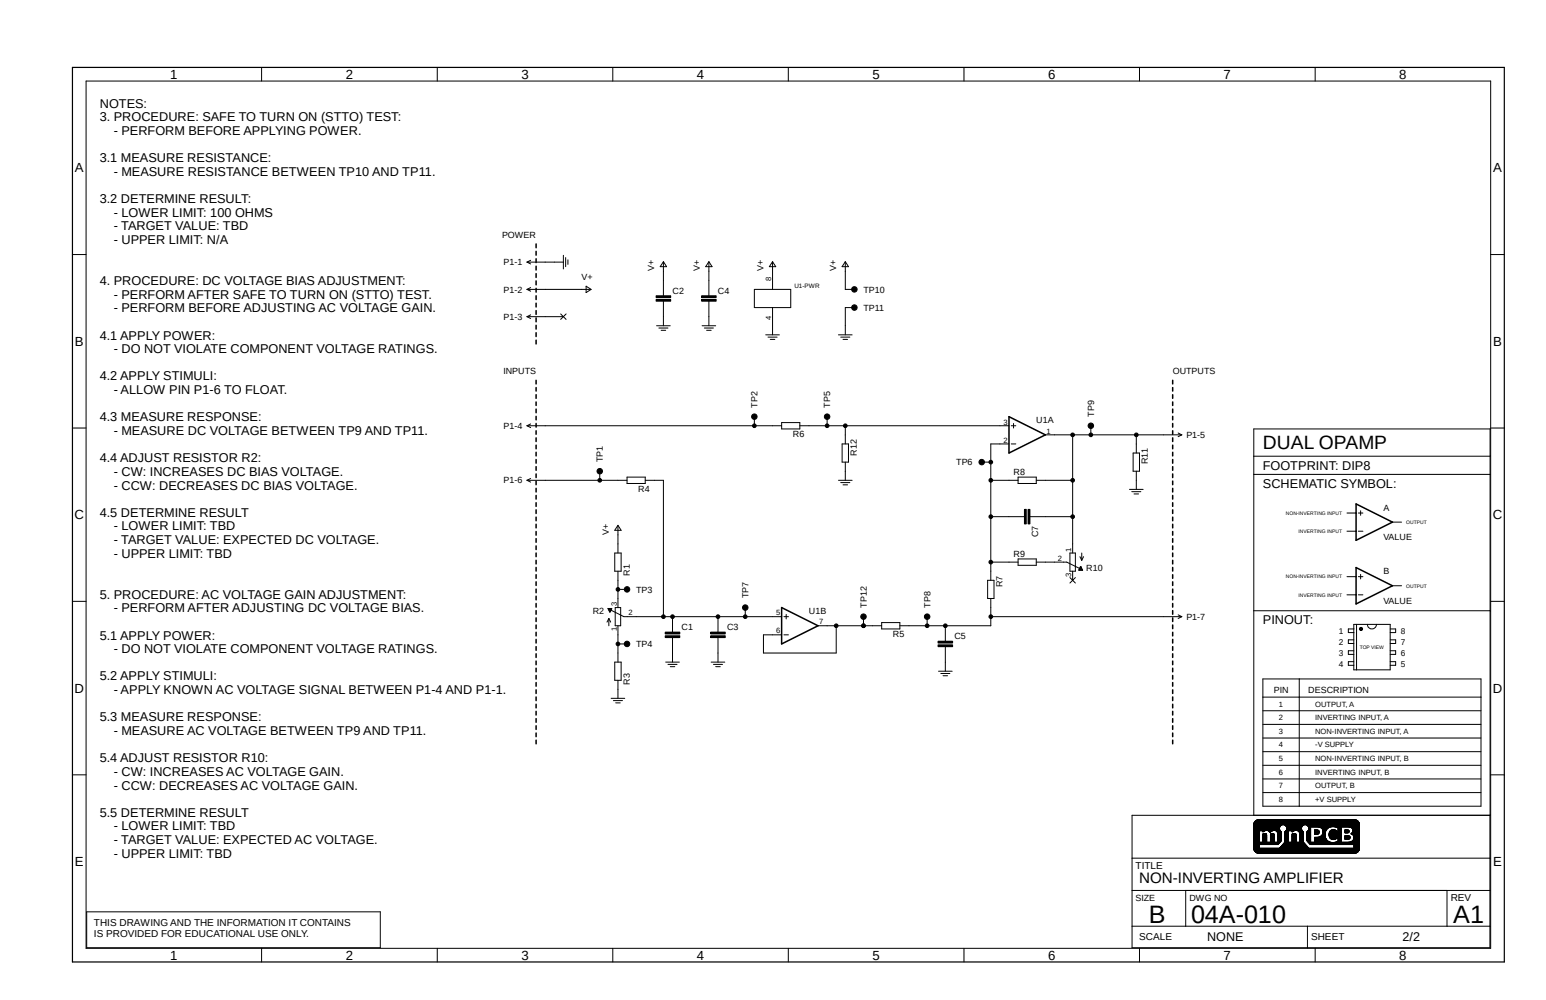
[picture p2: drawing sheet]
<svg xmlns="http://www.w3.org/2000/svg" width="432mm" height="279mm" viewBox="0 0 432 279" stroke-linecap="round" stroke-linejoin="round" font-family="sans-serif">
<path d="M19.7 18.5l400.8 250.8M420.5 18.5l-400.8 250.8" fill="none" stroke="#fff" stroke-width=".28"/>
<path d="M20.2 18.8h400v250h-400z" fill="none" stroke="#000" stroke-width=".34"/>
<g fill="none" stroke="#000" stroke-width=".28">
<path d="M73.1 18.8v3.8M122.1 18.8v3.8M171.2 18.8v3.8M220.2 18.8v3.8M269.2 18.8v3.8M318.3 18.8v3.8M367.3 18.8v3.8M24 22.6h392.3v242.4h-392.3zM20.2 71.1h3.8M147.2 73.2h10.2M147.2 73.2l1 .5M148.2 72.7l-1 .5"/>
<path d="M157.4 71.3v3.8M158 72v2.5M158.6 72.6v1.3M163.7 80l1.4 .9-1.4 .8zM185.3 73.2v9.4M185.3 73.1l.9 1.4h-1.8zM198 73.2v9.4M198 73.1l.9 1.4h-1.8zM215.8 73.2v7.7M215.8 73.1l.9 1.4h-1.8zM236.1 73.2v7.7h2.5M236.1 73.1l.9 1.4h-1.8z"/>
<path d="M416.3 71.1h3.9M147.2 80.9h17.8M147.2 80.9l1 .5M147.2 88.5h10.2M147.2 88.5l1 .5M148.2 80.3l-1 .6M148.2 88l-1 .5M156.6 87.7l1.5 1.5M158.1 87.7l-1.5 1.5M183.3 83.7h4v.5h-4zM183.3 82.6h4v.5h-4zM183.4 91h3.8"/>
<path d="M184 91.7h2.6M184.7 92.3h1.2M185.3 84.2v6.8M196 83.7h4v.5h-4zM196 82.6h4v.5h-4zM196.1 91h3.8M196.7 91.7h2.6M197.4 92.3h1.2M198 84.2v6.8M210.7 80.9h10.2v5h-10.2zM213.9 93.6h3.8M214.5 94.2h2.5"/>
<path d="M215.1 94.8h1.3M215.8 85.9v7.7M234.2 93.6h3.8M234.8 94.2h2.6M235.5 94.8h1.2M238.6 85.9h-2.5v7.7M20.2 119.6h3.8M147.2 119h71.1M147.2 119l1 .5M148.2 118.4l-1 .6M210.7 116.4v2.6M218.3 118.1h5.1v1.7h-5.1z"/>
<path d="M223.4 119h58.4M231 116.4v2.6M236.1 119v5M282.4 119h1.3M283.1 118.3v1.3M304.7 119v2.5M416.3 119.6h3.9M147.2 134.2h27.9M147.2 134.2l1 .5M148.2 133.7l-1 .5M167.5 131.7v2.5M175.1 133.3h5.1v1.8h-5.1z"/>
<path d="M180.2 134.2h5.1v38.1M234.2 134.2h3.8M234.8 134.8h2.6M235.2 124h1.8v5.1h-1.8zM235.5 135.5h1.2M236.1 129.1v5.1M274.2 129.1h2.5M276.7 134.2h7.7M281.8 124h-5.1v38.1M282.4 124h1.3M284.4 133.3h5v1.8h-5zM289.4 134.2h10.2"/>
<path d="M292 121.5h38.1M299.6 121.5v33M315.5 136.7h3.8M316.1 137.4h2.5M316.5 126.6h1.8v5.1h-1.8zM316.7 138h1.3M317.4 121.5v5.1M317.4 131.7v5M329.1 121l1 .5M330.1 121.5l-1 .5M350.2 132.5h66M350.2 127.5h66"/>
<path d="M171.7 154.5h1.8v5.1h-1.8zM172.6 146.9v7.6M172.6 159.6v10.2M172.6 146.8l.9 1.4h-1.8zM276.7 144.4h9.4M276.7 157.1h7.7M284.4 156.2h5v1.7h-5zM286.1 142.3h.5v4.1h-.5zM287.1 142.3h.6v4.1h-.6zM287.7 144.4h11.9M289.4 157.1h8.5l3.6 1.7M298.8 154.5h1.6v5.1h-1.6z"/>
<path d="M299.6 159.6v2.5M301.4 159.3h.9M301.5 159.1h.8M301.6 158.9h.5M301.6 155.5l.5 1M301.7 158.7h.3M301.8 158.3l-.5 1M301.8 158.5h.2M301.9 158.3l.5 1h-1zM301.9 158.3v.1M302.1 154.5v2M302.6 155.5l-.5 1"/>
<path d="M376.2 143.3h2.6M376.2 148.4h2.6M379.4 143.3h1.3M379.4 148.4h1.3M380 142.7v1.3M388.9 145.9h2.6M20.2 168h3.8M169.8 170h1l-.5 1zM169.9 170.1h.9M170 170.3h.6M170.1 172.8v2M170.1 172.8l-.6 1"/>
<path d="M170.1 172.8l.5 1M170.1 170.5h.5M170.2 170.7h.3M170.3 170.9h.1M170.7 170.5l3.5 1.8h44.1M170.9 170.1l-.5 .9M171.8 169.8h1.6v5h-1.6zM172.6 174.8v10.2M172.6 164.7h2.5M172.6 179.9h2.5M185.8 177.6h4.1v.5h-4.1zM185.8 176.6h4.1v.5h-4.1z"/>
<path d="M187.8 172.3v4.3M187.8 178.1v6.9M198.5 177.6h4.1v.5h-4.1zM198.5 176.6h4.1v.5h-4.1zM200.5 172.3v4.3M200.5 178.1v6.9M208.2 169.8v2.5M218.9 172.3h1.3M218.9 177.4h1.3M219.6 171.7v1.2M228.5 174.8h17.8M233.6 174.8v7.7h-20.4v-5.1h5.1"/>
<path d="M241.2 172.3v2.5M246.3 173.9h5v1.8h-5zM259 172.3v2.5M262 179.2h4.1v.5h-4.1zM264 174.8v4.4M275.8 162.1h1.8v5.1h-1.8zM276.7 172.3h53.4M276.7 167.2v7.6h-25.4M298.8 161.4l1.6 1.5M300.4 161.4l-1.6 1.5M329.1 171.8l1 .5M330.1 172.3l-1 .5"/>
<path d="M350.2 170.6h66M376.2 161.1h2.6M376.2 166.2h2.6M378.1 175.7h-1.5v1h1.5M378.1 174.5h10.2v12.7h-10.2zM378.1 178.8h-1.5v1h1.5M378.9 174.5v12.7M379.4 161.1h1.3M379.4 166.2h1.3M379.8 175.5l.5-.2 .3 .4-.1 .3-.5 .1-.3-.4 .3-.2 .4 .1v.3l-.4 .1-.3-.3zM380 160.5v1.3M381.9 174.5a1.27 1.27 0 0 0 1.3 1.2 1.27 1.27 0 0 0 1.3-1.2"/>
<path d="M388.3 175.7h1.5v1h-1.5M388.3 178.8h1.5v1h-1.5M388.9 163.7h2.6M416.3 168h3.9M170.7 195.1h3.8M171.3 195.7h2.6M171.7 185h1.8v5.1h-1.8zM172 196.4h1.2M172.6 190.1v5M185.9 185h3.8M186.6 185.6h2.5M187.2 186.3h1.3"/>
<path d="M198.6 185h3.8M199.3 185.6h2.5M199.9 186.3h1.3M262 180.2h4.1v.5h-4.1zM262.1 187.5h3.8M262.8 188.2h2.5M263.4 188.8h1.3M264 180.7v6.8M352.7 189.7h60.9v35.6h-60.9zM352.7 194.8h60.9M352.7 198.6h60.9M362.9 189.7v35.6"/>
<path d="M378.1 181.8h-1.5v1h1.5M378.1 184.9h-1.5v1h1.5M388.3 184.9h1.5v1h-1.5M388.3 181.8h1.5v1h-1.5M20.2 216.5h3.8M352.7 202.4h60.9M352.7 206.2h60.9M352.7 210h60.9M352.7 213.8h60.9M352.7 217.6h60.9M416.3 216.5h3.9M316.2 239.8h99.9"/>
<path d="M350.2 227.8v-108h66l-.1 145h-99.9v-37h100M350.2 237.2h29.5M350.2 237.1h29.5M350.2 237h29.5M350.2 236.9h1.5M350.2 236.8h1.5M350.2 236.7h1.5M350.2 236.6h1.5M350.2 236.5h1.5M350.2 236.4h1.5M350.2 236.3h1.5M350.2 236.2h1.5"/>
<path d="M350.2 236.1h1.5M350.2 236h1.5M350.2 235.8h6.9M350.2 235.6h7.1M350.2 235.5h7.2M350.2 235.3h7.3M350.2 235.2h1.5M350.2 235.1h1.5M350.2 235h1.5M350.2 234.9h1.5M350.2 234.8h1.5M350.2 234.7h1.5"/>
<path d="M350.2 234.6h1.5M350.2 234.5h1.5M350.2 234.4h1.5M350.2 234.3h1.5M350.2 234.2h1.5M350.2 234.1h1.5M350.2 234h1.5M350.2 233.9h1.5M350.2 233.8h1.5M350.2 233.7h1.5M350.2 233.6h1.5M350.2 233.5h1.5"/>
<path d="M350.2 233.4h1.5M350.2 233.3h1.5M350.2 233.2h1.5M350.2 233.1h1.5M350.2 233h1.5M350.2 232.9h1.5M350.2 232.8h1.5M350.2 232.7h1.5M350.2 232.6h1.5M350.2 232.5h1.5M350.2 232.4h1.5M350.2 232.3h1.5"/>
<path d="M350.2 232.2h1.5M350.2 232h3.5M350.2 231.9l7.3 .1M350.2 231.9h7.2M350.2 231.8h7.2M350.2 231.7l7.2 .1M350.2 231.6l7.2 .1M350.2 231.6h7.1M350.2 231.5h7.1M350.2 231.4h7.1M350.2 231.3h7.1M350.2 231.2h7.2"/>
<path d="M350.2 231.1h7.2M350.2 230.9h7.3M350.2 230.8h7.3M350.2 230.8h7.4M350.2 230.6h7.6M350.2 230.4h29.5M350.2 230.3h29.5M350.2 230.2h29.5M350.2 237.3h29.4M350.2 230.1h29.4M350.2 230h29.4M350.3 237.5h29.3"/>
<path d="M350.3 237.4h29.3M350.3 229.9h29.3M350.3 237.6h29.3M350.3 229.8h29.3M350.4 237.7h29.1M350.4 229.7h29.1M350.4 237.8h29M350.4 229.6h29M350.5 237.9h28.9M350.5 229.5h28.9M350.6 238h28.7M350.6 229.4h28.7"/>
<path d="M350.7 238.1h28.5M350.7 229.3h28.5M350.8 238.2h28.3M350.8 229.2h28.3M350.9 238.2h28.1M350.9 229.2h28.1M351 238.3h27.9M351 229.1h27.8M351.2 238.4h27.4M351.3 229h27.2M351.5 238.4h26.9M352.7 235.2h1.1"/>
<path d="M352.7 235.1h1.1M352.7 235h1.1M352.7 234.9h1.1M352.7 234.8h1.1M352.7 234.7h1.1M352.7 234.6h1.1M352.7 234.5h1.1M352.7 234.4h1.1M352.7 234.3h1.1M352.7 234.2h1.1M352.7 234.1h1.1M352.7 234h1.1"/>
<path d="M352.7 233.9h1.1M352.7 233.8h1.1M352.7 233.7h1.1M352.7 233.6h1.1M352.7 233.5h1.1M352.7 233.4h1.1M352.7 233.3h1.1M352.7 233.2h1M352.7 233.1h1M352.7 233l1 .1M352.7 232.2h.4M352.7 221.4h60.9"/>
<path d="M352.8 233h.9M352.8 232.4h-.1M353 232.3h-.3M353.1 232.9h.4M353.2 232.2h-.5M353.5 232.1h-3.3M353.9 232h1.9M354 232.1h1.6M354.3 232.2h1M354.4 232.2h.8M354.5 232.3h.6M354.5 232.4h.5"/>
<path d="M354.6 232.5h.2M354.8 235.2h1.1M354.8 235.1h1.1M354.8 235h1.1M354.8 234.9h1.1M354.8 234.8h1.1M354.8 234.7h1.1M354.8 234.6h1.1M354.8 234.5h1.1M354.8 234.4h1.1M354.8 234.3h1.1M354.8 234.2h1.1"/>
<path d="M354.8 234.1h1.1M354.8 234h1.1M354.8 233.9h1.1M354.8 233.8h1.1M354.8 233.7h1.1M354.8 233.6h1.1M354.8 233.5h1.1M354.8 233.4h1.1M354.8 233.3h1.1M354.8 233.2h1.1M354.8 233.1h1.1M354.8 233h1"/>
<path d="M354.9 233h.9M355.2 232.9h.4M356 232h1.5M356.2 232.1h1.4M356.4 232.2h1.2M356.5 232.2h1.2M356.6 232.3h1.2M356.7 232.4h1.1M356.7 232.5h1.1M356.8 232.6h1M356.8 232.7h1M356.9 232.8h.9"/>
<path d="M356.9 232.7h.9M356.9 235.2h.7M356.9 235h.9M356.9 234.9h.9M356.9 234.8h.9M356.9 234.7h.9M356.9 234.6h.9M356.9 234.5h.9M356.9 234.4h.9M356.9 234.3h.9M356.9 234.2h.9M356.9 234.1h.9"/>
<path d="M356.9 234h.9M356.9 233.9h.9M356.9 233.8h.9M356.9 233.7h.9M356.9 233.6h.9M356.9 233.5h.9M356.9 233.4h.9M356.9 233.3h.9M356.9 233.2h.9M356.9 233.1h.9M356.9 233h.9M356.9 232.9h.9"/>
<path d="M357 235.9l-6.8 .1M357 235.8l-6.8 .1M357.2 235.7l-7 .1M357.2 235.6l-7 .1M357.3 235.5h-7.1M357.4 236.9h8.1M357.5 236.9h7.9M357.5 235.4h-7.3M357.5 231h-7.3M357.5 236.8h7.9M357.6 236.7h7.7M357.6 235.2h-.7"/>
<path d="M357.7 236.6h7.5M357.7 235.1h-.8M357.7 230.7h-7.5M357.8 236.5h7.3M357.8 236.4h7.2M357.8 234.9l-.9 .1M357.9 236.4h7.1M358 236.3h6.9M358 230.5l-7.8 .1M358.1 236.2h6.7M358.2 236.1h6.5M358.2 230.5h-8"/>
<path d="M358.2 236h6.5M358.3 236h6.3M358.4 235.9h6.1M358.4 235.8h6M358.5 235.7h5.9M358.6 235.7h5.8M358.6 230.5h5.7M358.6 235.6h5.7M358.7 235.5h5.5M358.8 235.4h5.3M358.8 230.5h5.3M358.9 235.3h5.2"/>
<path d="M358.9 235.2h.9M358.9 235.1h.9M358.9 235h.9M358.9 234.9h.9M358.9 234.8h.9M358.9 234.7h.9M358.9 234.6h.9M358.9 234.5h.9M358.9 234.4h.9M358.9 234.3h.9M358.9 234.2h.9M358.9 234.1h.9"/>
<path d="M358.9 234h.9M358.9 233.9h.9M358.9 233.8h.9M358.9 233.7h.9M358.9 233.6h.9M358.9 233.5h.9M358.9 233.4h.9M358.9 233.3h.9M358.9 233.2h.9M358.9 233.1h.9M358.9 233h.9M358.9 232.9h.9"/>
<path d="M358.9 232.8h.9M358.9 232.7h.9M358.9 232.6h.9M358.9 232.5h.9M358.9 232.4h.9M358.9 232.3h.9M359 230.6h4.9M359 232.2h.8M359 230.7h4.9M359.1 232.2h.7M359.1 230.8h4.7M359.2 230.8h4.5"/>
<path d="M359.2 232h2.7M359.2 232h4.4M359.2 230.9h4.5M359.3 231.9h4.3M359.3 231.1h4.3M359.4 231.8h4.2M359.4 231.7l4.2 .1M359.4 231.7h4.1M359.4 231.3h4.1M359.4 231.2h4.1M359.4 231.6h4.1M359.4 231.5h4.1"/>
<path d="M359.4 231.4h4.1M360.9 235.2h1.1M360.9 235.1h1.1M360.9 235h1.1M360.9 234.9h1.1M360.9 234.8h1.1M360.9 234.7h1.1M360.9 234.6h1.1M360.9 234.5h1.1M360.9 234.4h1.1M360.9 234.3h1.1M360.9 234.2h1.1"/>
<path d="M360.9 234.1h1.1M360.9 234h1.1M360.9 233.9h1.1M360.9 233.8h1.1M360.9 233.7h1.1M360.9 233.6h1.1M360.9 233.5h1.1M360.9 233.4h1.1M360.9 233.3h1.1M360.9 233.2h1.1M360.9 233.1h1.1M360.9 233l1.1 .1"/>
<path d="M360.9 232.2h.3M360.9 233h1M361 233h.9M361 232.4l-.1 .1M361.1 232.3h-.2M361.2 232.9h.5M361.4 232.2h-.5M361.7 232.1h-2.5M362.1 232h1.5M362.3 232.1h1.4M362.5 232.2h1.3M362.7 232.2h1.2"/>
<path d="M362.7 232.3h1.2M362.8 232.4h1.2M362.9 232.5h1.1M363 232.7h1M363 232.6h1M363 232.8h1M363.1 233h.9M363.1 232.9h.9M363.1 235.2h.9M363.1 235.1h.9M363.1 235h.9M363.1 234.9h.9"/>
<path d="M363.1 234.8h.9M363.1 234.7h.9M363.1 234.6h.9M363.1 234.5h.9M363.1 234.4h.9M363.1 234.3h.9M363.1 234.2h.9M363.1 234.1h.9M363.1 234h.9M363.1 233.9h.9M363.1 233.8h.9M363.1 233.7h.9"/>
<path d="M363.1 233.6h.9M363.1 233.5h.9M363.1 233.4h.9M363.1 233.3h.9M363.1 233.2h.9M363.1 233.1h.9M363.6 231h-4.3M364.7 230.5h15M365 230.5h14.7M365 234.9h1.1M365 234.8h1.1M365 234.7h1.1"/>
<path d="M365 234.6h1.1M365 234.5h1.1M365 234.4h1.1M365 234.3h1.1M365 234.2h1.1M365 234.1h1.1M365 234h1.1M365 233.9h1.1M365 233.8h1.1M365 233.7h1.1M365 233.6h1.1M365 233.5h1.1"/>
<path d="M365 233.4h1.1M365 233.3h1.1M365 233.2h1.1M365 233.1h1.1M365 233h1.1M365 232.9h1.1M365 232.8h1.1M365 232.7h1.1M365 232.6h1.1M365 232.5h1.1M365 232.4h1.1M365.1 234.9h1"/>
<path d="M365.1 232.3h1M365.1 230.6h14.6M365.2 235.1h.9M365.2 235h.9M365.2 232.2h.9M365.2 230.7h14.5M365.3 235.2h.8M365.3 232.2h.8M365.3 230.8h14.4M365.3 232.1h.8M365.4 235.3h6.4M365.4 232h.7"/>
<path d="M365.4 230.9h14.3M365.4 231h14.3M365.5 235.4h14.2M365.5 231.9h.6M365.5 231.1h.6M365.5 231.1h6.1M365.5 235.5h14.2M365.5 231.8h.6M365.5 231.7h.6M365.5 231.3h.6M365.5 231.2h.6M365.5 231.6h.6"/>
<path d="M365.5 231.5h.6M365.5 231.4h.6M365.6 235.5h14.1M365.6 235.6h14.1M365.7 235.6h14M365.8 235.7h13.9M365.8 235.8h13.9M365.9 235.8h13.8M365.9 235.9h13.8M367.2 235.2h4.2M367.2 235.2h4.1M367.2 235.1h3.9"/>
<path d="M367.2 235h3.8M367.2 234.9l3.7 .1M367.2 234.9h3.6M367.2 234.8h3.5M367.2 234.7l3.4 .1M367.2 234.7h3.4M367.2 234.6h3.3M367.2 234.5l3.3 .1M367.2 234.4h3.2M367.2 234.4h3.1M367.2 234.3h3.1M367.2 234.2h3.1"/>
<path d="M367.2 234.1h3M367.2 234h3M367.2 233.9h3M367.2 233.1h.4M367.2 233h1M367.2 232.8h1.2M367.2 232.7h1.2M367.2 232.6h1.2M367.2 232.5h1.2M367.2 232.4h1.2M367.2 232.3h1.2M367.2 232.2h1.2"/>
<path d="M367.2 232.1h1.1M367.2 232h1.1M367.2 231.9l1 .1M367.2 231.9h.8M368.1 233l-.9 .1M368.1 231.1h3.5M368.3 232.9l-1.1 .1M368.3 232.8l-1.1 .1M368.4 233.8h1.8M368.5 233.8h1.7M368.7 231.2h2.6M368.8 233.7h1.3"/>
<path d="M368.9 233.6h1.2M368.9 231.3h2.2M369 233.6h1.1M369 231.3h2M369.1 233.5h1M369.1 231.4h1.8M369.1 231.4h1.7M369.2 233.4h.9M369.2 231.5h1.6M369.3 233.3h.8M369.3 233.2h.8M369.3 231.6h1.3"/>
<path d="M369.4 233.2h.7M369.4 233.1h.7M369.4 231.7h1.1M369.4 233h.7M369.4 231.9h1.1M369.4 231.8h1.1M369.5 232.8h.6M369.5 232.7h.6M369.5 232.6h.7M369.5 232.5h.7M369.5 232.4h.7M369.5 232.3h.7"/>
<path d="M369.5 232.2h.7M369.5 232.2h.8M369.5 232h.8M370.3 232.1h-.8M370.4 231.9l-.9 .1M371.2 233.5h3.4M371.2 233.4h3.4M371.2 233.3h3.4M371.2 233.2h3.4M371.2 233.1h3.4M371.2 233h3.4M371.3 233.7h3.3"/>
<path d="M371.3 233.6h3.3M371.3 232.8h3.3M371.3 232.7h3.3M371.3 233.8h3.3M371.3 232.6h3.3M371.3 232.5h3.3M371.3 233.9h3.3M371.4 234h3.2M371.4 232.5h3.2M371.4 232.4h3.2M371.4 234.1h2.2M371.4 232.3h2.2"/>
<path d="M371.5 234.1h2M371.5 232.2h2M371.5 234.2h2M371.5 232.2h1.9M371.6 234.2h1.8M371.6 232.1h1.7M371.6 234.3h1.7M371.7 232h1.5M371.7 232h1.4M371.8 234.4h1.3M371.8 234.4h1.2M371.9 231.9h1"/>
<path d="M372.1 234.5h.7M372.2 231.8h.5M372.8 235.3h6.9M373 231.1h6.7M373.1 231.1h1.5M373.2 235.2h1.4M373.3 235.2h1.3M373.4 231.2h1.2M373.5 235.1h1.1M373.6 231.3h1M373.7 235h.9M373.7 231.3h.9"/>
<path d="M373.8 234.9h.8M373.8 234.8h.8M373.8 234.7h.8M373.8 234.6h.8M373.8 234.5h.8M373.8 234.4h.8M373.8 234.3h.8M373.8 234.2h.8M373.8 234.1h.8M373.8 232.3h.8M373.8 232.2h.8M373.8 232.1h.8"/>
<path d="M373.8 232h.8M373.8 231.9h.8M373.8 231.8h.8M373.8 231.7h.8M373.8 231.6h.8M373.8 231.5h.8M373.8 231.4h.8M375.7 234.5h.7M375.7 234.4h1.2M375.7 234.2h1.3M375.7 234.1h1.4M375.7 234h1.4"/>
<path d="M375.7 233.9h1.4M375.7 233.8h1.4M375.7 233.7h1.3M375.7 233.6h1.2M375.7 233.5h1.1M375.7 232.7h.8M375.7 232.7h.9M375.7 232.5h1.1M375.7 232.4h1.1M375.7 232.3h1.1M375.7 232.2h1.1M375.7 232.1h1.1"/>
<path d="M375.7 232h1M375.7 231.9l1 .1M375.7 231.9h.9M376.7 232.6h-1M376.7 231.1h3M376.8 232.5h-1.1M376.8 234.4l-1.1 .1M377 234.3l-1.3 .1M377.1 235.2h2.6M377.1 234.1h-1.4M377.2 231.2h2.5M377.3 235.2h2.4"/>
<path d="M377.3 233h2.4M377.4 233h2.3M377.4 231.3h2.3M377.4 235.1h2.3M377.4 232.9h2.3M377.5 232.8h2.2M377.5 231.3h2.2M377.6 235h2.1M377.6 232.7h2.1M377.6 231.4h2.1M377.7 235h2M377.7 233.1h2"/>
<path d="M377.7 232.7h2M377.7 231.4h2M377.7 232.6h2M377.7 231.5h2M377.8 234.9h1.9M377.8 233.2h1.9M377.8 232.5h1.9M377.8 231.6h1.9M377.8 232.4h1.9M377.8 231.7h1.9M377.9 234.8h1.8M377.9 233.3h1.8"/>
<path d="M377.9 232.3h1.8M377.9 231.8h1.8M377.9 232.2h1.8M377.9 232.1h1.8M377.9 232h1.8M377.9 231.9h1.8M378 234.7h1.7M378 233.3h1.7M378 234.6h1.7M378 233.5h1.7M378 233.4h1.7M378.1 234.4h1.6"/>
<path d="M378.1 233.6h1.6M378.2 234.3h1.5M378.2 234.2h1.5M378.2 234.1h1.5M378.2 234h1.5M378.2 233.9h1.5M378.2 233.8h1.5M378.2 233.7h1.5M378.2 236.9h1.5M378.2 236.8h1.5M378.2 236.7h1.5M378.2 236.6h1.5"/>
<path d="M378.2 236.5h1.5M378.2 236.4h1.5M378.2 236.3h1.5M378.2 236.2h1.5M378.2 236.1h1.5M378.2 236h1.5M24.2 254.8h82v10h-82zM316.2 248.8h99.9M316.2 258.8h99.9M331.2 248.8v10M365.2 258.8v6M404.2 248.8v10"/>
<path d="M73.1 265v3.8M122.1 265v3.8M171.2 265v3.8M220.2 265v3.8M269.2 265v3.8M318.3 265v3.8M367.3 265v3.8"/>
<circle cx="238.6" cy="85.9" r=".76"/>
<circle cx="238.6" cy="80.9" r=".76"/>
<circle cx="210.7" cy="119" r=".51"/>
<circle cx="210.7" cy="116.4" r=".76"/>
<circle cx="231" cy="119" r=".51"/>
<circle cx="231" cy="116.4" r=".76"/>
<circle cx="236.1" cy="119" r=".51"/>
<circle cx="304.7" cy="119" r=".76"/>
<circle cx="167.5" cy="134.2" r=".51"/>
<circle cx="167.5" cy="131.7" r=".76"/>
<circle cx="274.2" cy="129.1" r=".76"/>
<circle cx="276.7" cy="129.1" r=".51"/>
<circle cx="276.7" cy="134.2" r=".51"/>
<circle cx="299.6" cy="134.2" r=".51"/>
<circle cx="299.6" cy="121.5" r=".51"/>
<circle cx="304.7" cy="121.5" r=".51"/>
<circle cx="317.4" cy="121.5" r=".51"/>
<circle cx="276.7" cy="144.4" r=".51"/>
<circle cx="276.7" cy="157.1" r=".51"/>
<circle cx="299.6" cy="144.4" r=".51"/>
<circle cx="172.6" cy="164.7" r=".51"/>
<circle cx="172.6" cy="179.9" r=".51"/>
<circle cx="175.1" cy="179.9" r=".76"/>
<circle cx="175.1" cy="164.7" r=".76"/>
<circle cx="185.3" cy="172.3" r=".51"/>
<circle cx="187.8" cy="172.3" r=".51"/>
<circle cx="200.5" cy="172.3" r=".51"/>
<circle cx="208.1" cy="172.3" r=".51"/>
<circle cx="208.2" cy="169.8" r=".76"/>
<circle cx="233.5" cy="174.8" r=".51"/>
<circle cx="241.2" cy="174.8" r=".51"/>
<circle cx="241.2" cy="172.3" r=".76"/>
<circle cx="258.9" cy="174.8" r=".51"/>
<circle cx="259" cy="172.3" r=".76"/>
<circle cx="264" cy="174.8" r=".51"/>
<circle cx="276.7" cy="172.3" r=".51"/>
</g>
<g fill="#000">
<path d="M183.3 83.7h4v.5h-4z" fill-rule="evenodd"/>
<path d="M183.3 82.6h4v.5h-4z" fill-rule="evenodd"/>
<path d="M196 83.7h4v.5h-4z" fill-rule="evenodd"/>
<path d="M196 82.6h4v.5h-4z" fill-rule="evenodd"/>
<path d="M286.1 142.3h.5v4.1h-.5z" fill-rule="evenodd"/>
<path d="M287.1 142.3h.6v4.1h-.6z" fill-rule="evenodd"/>
<path d="M185.8 177.6h4.1v.5h-4.1z" fill-rule="evenodd"/>
<path d="M185.8 176.6h4.1v.5h-4.1z" fill-rule="evenodd"/>
<path d="M198.5 177.6h4.1v.5h-4.1z" fill-rule="evenodd"/>
<path d="M198.5 176.6h4.1v.5h-4.1z" fill-rule="evenodd"/>
<path d="M262 179.2h4.1v.5h-4.1z" fill-rule="evenodd"/>
<path d="M379.8 175.5l.5-.2 .3 .4-.1 .3-.5 .1-.3-.4 .3-.2 .4 .1v.3l-.4 .1-.3-.3z" fill-rule="evenodd"/>
<path d="M262 180.2h4.1v.5h-4.1z" fill-rule="evenodd"/>
<circle cx="238.6" cy="85.9" r=".76"/>
<circle cx="238.6" cy="80.9" r=".76"/>
<circle cx="210.7" cy="119" r=".51"/>
<circle cx="210.7" cy="116.4" r=".76"/>
<circle cx="231" cy="119" r=".51"/>
<circle cx="231" cy="116.4" r=".76"/>
<circle cx="236.1" cy="119" r=".51"/>
<circle cx="304.7" cy="119" r=".76"/>
<circle cx="167.5" cy="134.2" r=".51"/>
<circle cx="167.5" cy="131.7" r=".76"/>
<circle cx="274.2" cy="129.1" r=".76"/>
<circle cx="276.7" cy="129.1" r=".51"/>
<circle cx="276.7" cy="134.2" r=".51"/>
<circle cx="299.6" cy="134.2" r=".51"/>
<circle cx="299.6" cy="121.5" r=".51"/>
<circle cx="304.7" cy="121.5" r=".51"/>
<circle cx="317.4" cy="121.5" r=".51"/>
<circle cx="276.7" cy="144.4" r=".51"/>
<circle cx="276.7" cy="157.1" r=".51"/>
<circle cx="299.6" cy="144.4" r=".51"/>
<circle cx="172.6" cy="164.7" r=".51"/>
<circle cx="172.6" cy="179.9" r=".51"/>
<circle cx="175.1" cy="179.9" r=".76"/>
<circle cx="175.1" cy="164.7" r=".76"/>
<circle cx="185.3" cy="172.3" r=".51"/>
<circle cx="187.8" cy="172.3" r=".51"/>
<circle cx="200.5" cy="172.3" r=".51"/>
<circle cx="208.1" cy="172.3" r=".51"/>
<circle cx="208.2" cy="169.8" r=".76"/>
<circle cx="233.5" cy="174.8" r=".51"/>
<circle cx="241.2" cy="174.8" r=".51"/>
<circle cx="241.2" cy="172.3" r=".76"/>
<circle cx="258.9" cy="174.8" r=".51"/>
<circle cx="259" cy="172.3" r=".76"/>
<circle cx="264" cy="174.8" r=".51"/>
<circle cx="276.7" cy="172.3" r=".51"/>
</g>
<g fill="none" stroke="#000" stroke-width=".42">
<path d="M149.7 68.2v1M149.7 70.2v1.1M149.7 72.3v1.1M149.7 74.4v1M149.7 76.5v1M149.7 78.5v1.1M149.7 80.6v1M149.7 82.6v1.1M149.7 84.7v1.1M149.7 86.8v1M149.7 88.8v1.1M149.7 90.9v1"/>
<path d="M149.7 93v1M149.7 95v1.1M149.7 106.3v1M149.7 108.3v1M149.7 110.3v1M149.7 112.3v1M149.7 114.3v1M149.7 116.3v1M149.7 118.3v1M281.8 116.4l10.2 5.1-10.2 5.1zM327.5 106.3v1M327.5 108.3v1"/>
<path d="M327.5 110.3v1M327.5 112.3v1M327.5 114.3v1M327.5 116.3v1M327.5 118.3v1M149.7 120.4v.9M149.7 122.3v1.1M149.7 124.4v1M149.7 126.4v1M149.7 128.4v1M149.7 130.4v1M149.7 132.4v1"/>
<path d="M149.7 134.4v1M149.7 136.4v1.1M149.7 138.4v1M327.5 120.4v.9M327.5 122.3v1.1M327.5 124.4v1M327.5 126.4v1M327.5 128.4v1M327.5 130.4v1M327.5 132.4v1M327.5 134.4v1M327.5 136.4v1.1"/>
<path d="M327.5 138.4v1M149.7 140.5v1M149.7 142.5v1M149.7 144.5v1M149.7 146.5v1M149.7 148.5v1M149.7 150.5v1M149.7 152.5v1M149.7 154.5v1M149.7 156.5v1.1M149.7 158.5v1.1M327.5 140.5v1"/>
<path d="M327.5 142.5v1M327.5 144.5v1M327.5 146.5v1M327.5 148.5v1M327.5 150.5v1M327.5 152.5v1M327.5 154.5v1M327.5 156.5v1.1M327.5 158.5v1.1M378.8 140.8l10.1 5.1-10.1 5.1zM378.8 158.6l10.1 5.1-10.1 5zM149.7 160.6v1"/>
<path d="M149.7 162.6v1M149.7 164.6v1M149.7 166.6v1M149.7 168.6v1M149.7 170.6v1M149.7 172.6v1.1M149.7 174.6v1M149.7 176.7v1M149.7 178.6v1.1M218.3 169.8l10.2 5-10.2 5.1zM327.5 160.6v1M327.5 162.6v1"/>
<path d="M327.5 164.6v1M327.5 166.6v1M327.5 168.6v1M327.5 170.6v1M327.5 172.6v1.1M327.5 174.6v1M327.5 176.7v1M327.5 178.6v1.1M149.7 180.7v1M149.7 182.7v1M149.7 184.7v1M149.7 186.7v1"/>
<path d="M149.7 188.7v1M149.7 190.7v1M149.7 192.7v1.1M149.7 194.7v1M149.7 196.8v1M149.7 198.8v1M327.5 180.7v1M327.5 182.7v1M327.5 184.7v1M327.5 186.7v1M327.5 188.7v1M327.5 190.7v1"/>
<path d="M327.5 192.7v1.1M327.5 194.7v1M327.5 196.8v1M327.5 198.8v1M149.7 200.8v1M149.7 202.8v1M149.7 204.8v1M149.7 206.8v1M327.5 200.8v1M327.5 202.8v1M327.5 204.8v1M327.5 206.8v1"/>
</g>
<g font-size="7">
<text x="320.8" y="257.8">B</text>
<text x="332.7" y="257.8">04A-010</text>
<text x="405.9" y="257.8">A1</text>
</g>
<text font-size="5.4" x="352.7" y="125.6">DUAL OPAMP</text>
<text font-size="4.2" x="318.2" y="246.8">NON-INVERTING AMPLIFIER</text>
<g font-size="3.7">
<text x="47.5" y="22.1">1</text>
<text x="96.6" y="22.1">2</text>
<text x="145.6" y="22.1">3</text>
<text x="194.6" y="22.1">4</text>
<text x="243.7" y="22.1">5</text>
<text x="292.7" y="22.1">6</text>
<text x="341.8" y="22.1">7</text>
<text x="390.8" y="22.1">8</text>
<text x="20.9" y="48.2">A</text>
<text x="417" y="48.2">A</text>
<text x="20.9" y="96.6">B</text>
<text x="417" y="96.6">B</text>
<text x="20.8" y="145.1">C</text>
<text x="416.9" y="145.1">C</text>
<text x="20.8" y="193.6">D</text>
<text x="416.9" y="193.6">D</text>
<text x="20.9" y="242.1">E</text>
<text x="417" y="242.1">E</text>
<text x="47.5" y="268.2">1</text>
<text x="96.6" y="268.2">2</text>
<text x="145.6" y="268.2">3</text>
<text x="194.6" y="268.2">4</text>
<text x="243.7" y="268.2">5</text>
<text x="292.7" y="268.2">6</text>
<text x="341.8" y="268.2">7</text>
<text x="390.8" y="268.2">8</text>
</g>
<g font-size="3.6">
<text x="27.9" y="30.1">NOTES:</text>
<text x="27.9" y="33.9">3. PROCEDURE: SAFE TO TURN ON (STTO) TEST:</text>
<text x="31.8" y="37.7">- PERFORM BEFORE APPLYING POWER.</text>
<text x="27.9" y="45.3">3.1 MEASURE RESISTANCE:</text>
<text x="31.8" y="49.1">- MEASURE RESISTANCE BETWEEN TP10 AND TP11.</text>
<text x="27.9" y="56.8">3.2 DETERMINE RESULT:</text>
<text x="31.8" y="60.6">- LOWER LIMIT: 100 OHMS</text>
<text x="31.8" y="64.4">- TARGET VALUE: TBD</text>
<text x="31.8" y="68.2">- UPPER LIMIT: N/A</text>
<text x="27.9" y="79.6">4. PROCEDURE: DC VOLTAGE BIAS ADJUSTMENT:</text>
<text x="31.8" y="83.4">- PERFORM AFTER SAFE TO TURN ON (STTO) TEST.</text>
<text x="31.8" y="87.2">- PERFORM BEFORE ADJUSTING AC VOLTAGE GAIN.</text>
<text x="27.9" y="94.9">4.1 APPLY POWER:</text>
<text x="31.8" y="98.7">- DO NOT VIOLATE COMPONENT VOLTAGE RATINGS.</text>
<text x="27.9" y="106.3">4.2 APPLY STIMULI:</text>
<text x="31.8" y="110.1">- ALLOW PIN P1-6 TO FLOAT.</text>
<text x="27.9" y="117.7">4.3 MEASURE RESPONSE:</text>
<text x="31.8" y="121.5">- MEASURE DC VOLTAGE BETWEEN TP9 AND TP11.</text>
<text x="27.9" y="129.2">4.4 ADJUST RESISTOR R2:</text>
<text x="352.7" y="131.3">FOOTPRINT: DIP8</text>
<text x="31.8" y="133">- CW: INCREASES DC BIAS VOLTAGE.</text>
<text x="31.8" y="136.8">- CCW: DECREASES DC BIAS VOLTAGE.</text>
<text x="352.7" y="136.4">SCHEMATIC SYMBOL:</text>
<text x="27.9" y="144.4">4.5 DETERMINE RESULT</text>
<text x="31.8" y="148.2">- LOWER LIMIT: TBD</text>
<text x="31.8" y="152">- TARGET VALUE: EXPECTED DC VOLTAGE.</text>
<text x="31.8" y="155.8">- UPPER LIMIT: TBD</text>
<text x="27.9" y="167.3">5. PROCEDURE: AC VOLTAGE GAIN ADJUSTMENT:</text>
<text x="31.8" y="171.1">- PERFORM AFTER ADJUSTING DC VOLTAGE BIAS.</text>
<text x="27.9" y="178.7">5.1 APPLY POWER:</text>
<text x="352.7" y="174.5">PINOUT:</text>
<text x="31.8" y="182.5">- DO NOT VIOLATE COMPONENT VOLTAGE RATINGS.</text>
<text x="27.9" y="190.1">5.2 APPLY STIMULI:</text>
<text x="31.8" y="193.9">- APPLY KNOWN AC VOLTAGE SIGNAL BETWEEN P1-4 AND P1-1.</text>
<text x="27.9" y="201.6">5.3 MEASURE RESPONSE:</text>
<text x="31.8" y="205.4">- MEASURE AC VOLTAGE BETWEEN TP9 AND TP11.</text>
<text x="27.9" y="213">5.4 ADJUST RESISTOR R10:</text>
<text x="31.8" y="216.8">- CW: INCREASES AC VOLTAGE GAIN.</text>
<text x="31.8" y="220.6">- CCW: DECREASES AC VOLTAGE GAIN.</text>
<text x="27.9" y="228.2">5.5 DETERMINE RESULT</text>
<text x="31.8" y="232">- LOWER LIMIT: TBD</text>
<text x="31.8" y="235.8">- TARGET VALUE: EXPECTED AC VOLTAGE.</text>
<text x="31.8" y="239.7">- UPPER LIMIT: TBD</text>
</g>
<g font-size="3.5">
<text x="337.2" y="263">NONE</text>
<text x="391.7" y="263">2/2</text>
</g>
<g font-size="2.8">
<text x="317.2" y="242.8">TITLE</text>
<text x="405.2" y="251.8">REV</text>
<text x="26.2" y="258.8">THIS DRAWING AND THE INFORMATION IT CONTAINS</text>
<text x="26.2" y="261.8">IS PROVIDED FOR EDUCATIONAL USE ONLY.</text>
<text x="318.2" y="262.8">SCALE</text>
<text x="366.2" y="262.8">SHEET</text>
</g>
<g font-size="2.5">
<text x="140.2" y="66.5">POWER</text>
<text x="140.6" y="74.1">P1-1</text>
<text x="182.8" y="75.8" transform="rotate(-90 182.8 75.8)">V+</text>
<text x="195.5" y="75.8" transform="rotate(-90 195.5 75.8)">V+</text>
<text x="213.2" y="75.8" transform="rotate(-90 213.2 75.8)">V+</text>
<text x="233.6" y="75.8" transform="rotate(-90 233.6 75.8)">V+</text>
<text x="140.6" y="81.7">P1-2</text>
<text x="162.4" y="78.3">V+</text>
<text x="187.8" y="82.1">C2</text>
<text x="200.5" y="82.1">C4</text>
<text x="241.2" y="81.7">TP10</text>
<text x="140.6" y="89.4">P1-3</text>
<text x="241.2" y="86.8">TP11</text>
<text x="140.6" y="104.6">INPUTS</text>
<text x="327.5" y="104.6">OUTPUTS</text>
<text x="211.6" y="113.9" transform="rotate(-90 211.6 113.9)">TP2</text>
<text x="231.9" y="113.9" transform="rotate(-90 231.9 113.9)">TP5</text>
<text x="140.6" y="119.8">P1-4</text>
<text x="289.4" y="118.3">U1A</text>
<text x="305.6" y="116.4" transform="rotate(-90 305.6 116.4)">TP9</text>
<text x="221.4" y="122.2">R6</text>
<text x="331.3" y="122.4">P1-5</text>
<text x="168.4" y="129.1" transform="rotate(-90 168.4 129.1)">TP1</text>
<text x="239.4" y="127.4" transform="rotate(-90 239.4 127.4)">R12</text>
<text x="267.1" y="130">TP6</text>
<text x="320.6" y="129.8" transform="rotate(-90 320.6 129.8)">R11</text>
<text x="140.6" y="135.1">P1-6</text>
<text x="178.3" y="137.5">R4</text>
<text x="283.1" y="132.7">R8</text>
<text x="386.4" y="142.7">A</text>
<text x="170.1" y="149.4" transform="rotate(-90 170.1 149.4)">V+</text>
<text x="283.1" y="155.5">R9</text>
<text x="289.9" y="150.1" transform="rotate(-90 289.9 150.1)">C7</text>
<text x="386.4" y="151">VALUE</text>
<text x="175.9" y="160.9" transform="rotate(-90 175.9 160.9)">R1</text>
<text x="303.4" y="159.6">R10</text>
<text x="386.4" y="160.5">B</text>
<text x="177.7" y="165.6">TP3</text>
<text x="209" y="167.2" transform="rotate(-90 209 167.2)">TP7</text>
<text x="280" y="164.1" transform="rotate(-90 280 164.1)">R7</text>
<text x="165.6" y="171.5">R2</text>
<text x="225.9" y="171.7">U1B</text>
<text x="242.1" y="169.8" transform="rotate(-90 242.1 169.8)">TP12</text>
<text x="259.8" y="169.8" transform="rotate(-90 259.8 169.8)">TP8</text>
<text x="331.3" y="173.2">P1-7</text>
<text x="386.4" y="168.7">VALUE</text>
<text x="190.4" y="176.1">C1</text>
<text x="203.1" y="176.1">C3</text>
<text x="249.4" y="178.1">R5</text>
<text x="266.6" y="178.6">C5</text>
<text x="177.7" y="180.8">TP4</text>
<text x="175.9" y="191.3" transform="rotate(-90 175.9 191.3)">R3</text>
<text x="355.8" y="193.5">PIN</text>
<text x="365.4" y="193.5">DESCRIPTION</text>
<text x="317.2" y="251.8">SIZE</text>
<text x="332.2" y="251.8">DWG NO</text>
</g>
<g font-size="2.3">
<text x="373.9" y="177.1">1</text>
<text x="391.2" y="177.1">8</text>
<text x="373.9" y="180.1">2</text>
<text x="373.9" y="183.2">3</text>
<text x="391.2" y="183.2">6</text>
<text x="391.2" y="180.1">7</text>
<text x="373.9" y="186.2">4</text>
<text x="391.2" y="186.2">5</text>
</g>
<g font-size="2.1">
<text x="215.4" y="78.5" transform="rotate(-90 215.4 78.5)">8</text>
<text x="215.4" y="89.4" transform="rotate(-90 215.4 89.4)">4</text>
<text x="280.2" y="118.6">3</text>
<text x="280.2" y="123.7">2</text>
<text x="292.3" y="121.2">1</text>
<text x="299.2" y="154.1" transform="rotate(-90 299.2 154.1)">1</text>
<text x="295.5" y="156.7">2</text>
<text x="299.2" y="161.1" transform="rotate(-90 299.2 161.1)">3</text>
<text x="172.3" y="169.4" transform="rotate(-90 172.3 169.4)">3</text>
<text x="175.5" y="171.9">2</text>
<text x="216.8" y="171.9">5</text>
<text x="172.3" y="176.4" transform="rotate(-90 172.3 176.4)">1</text>
<text x="216.8" y="177">6</text>
<text x="228.8" y="174.5">7</text>
<text x="357.2" y="197.4">1</text>
<text x="367.3" y="197.4">OUTPUT, A</text>
<text x="357.2" y="201.2">2</text>
<text x="367.3" y="201.2">INVERTING INPUT, A</text>
<text x="357.2" y="205">3</text>
<text x="357.2" y="208.8">4</text>
<text x="367.3" y="205">NON-INVERTING INPUT, A</text>
<text x="367.3" y="208.8">-V SUPPLY</text>
<text x="357.2" y="212.6">5</text>
<text x="367.3" y="212.6">NON-INVERTING INPUT, B</text>
<text x="357.2" y="216.4">6</text>
<text x="357.2" y="220.3">7</text>
<text x="367.3" y="216.4">INVERTING INPUT, B</text>
<text x="367.3" y="220.3">OUTPUT, B</text>
<text x="357.2" y="224.1">8</text>
<text x="367.3" y="224.1">+V SUPPLY</text>
</g>
<text font-size="1.8" x="221.9" y="80.3">U1-PWR</text>
<g font-size="1.4">
<text x="359.1" y="143.8">NON-INVERTING INPUT</text>
<text x="362.7" y="148.9">INVERTING INPUT</text>
<text x="392.7" y="146.4">OUTPUT</text>
<text x="359.1" y="161.6">NON-INVERTING INPUT</text>
<text x="362.7" y="166.7">INVERTING INPUT</text>
<text x="392.7" y="164.2">OUTPUT</text>
<text x="379.8" y="181.3">TOP VIEW</text>
</g>
</svg>
